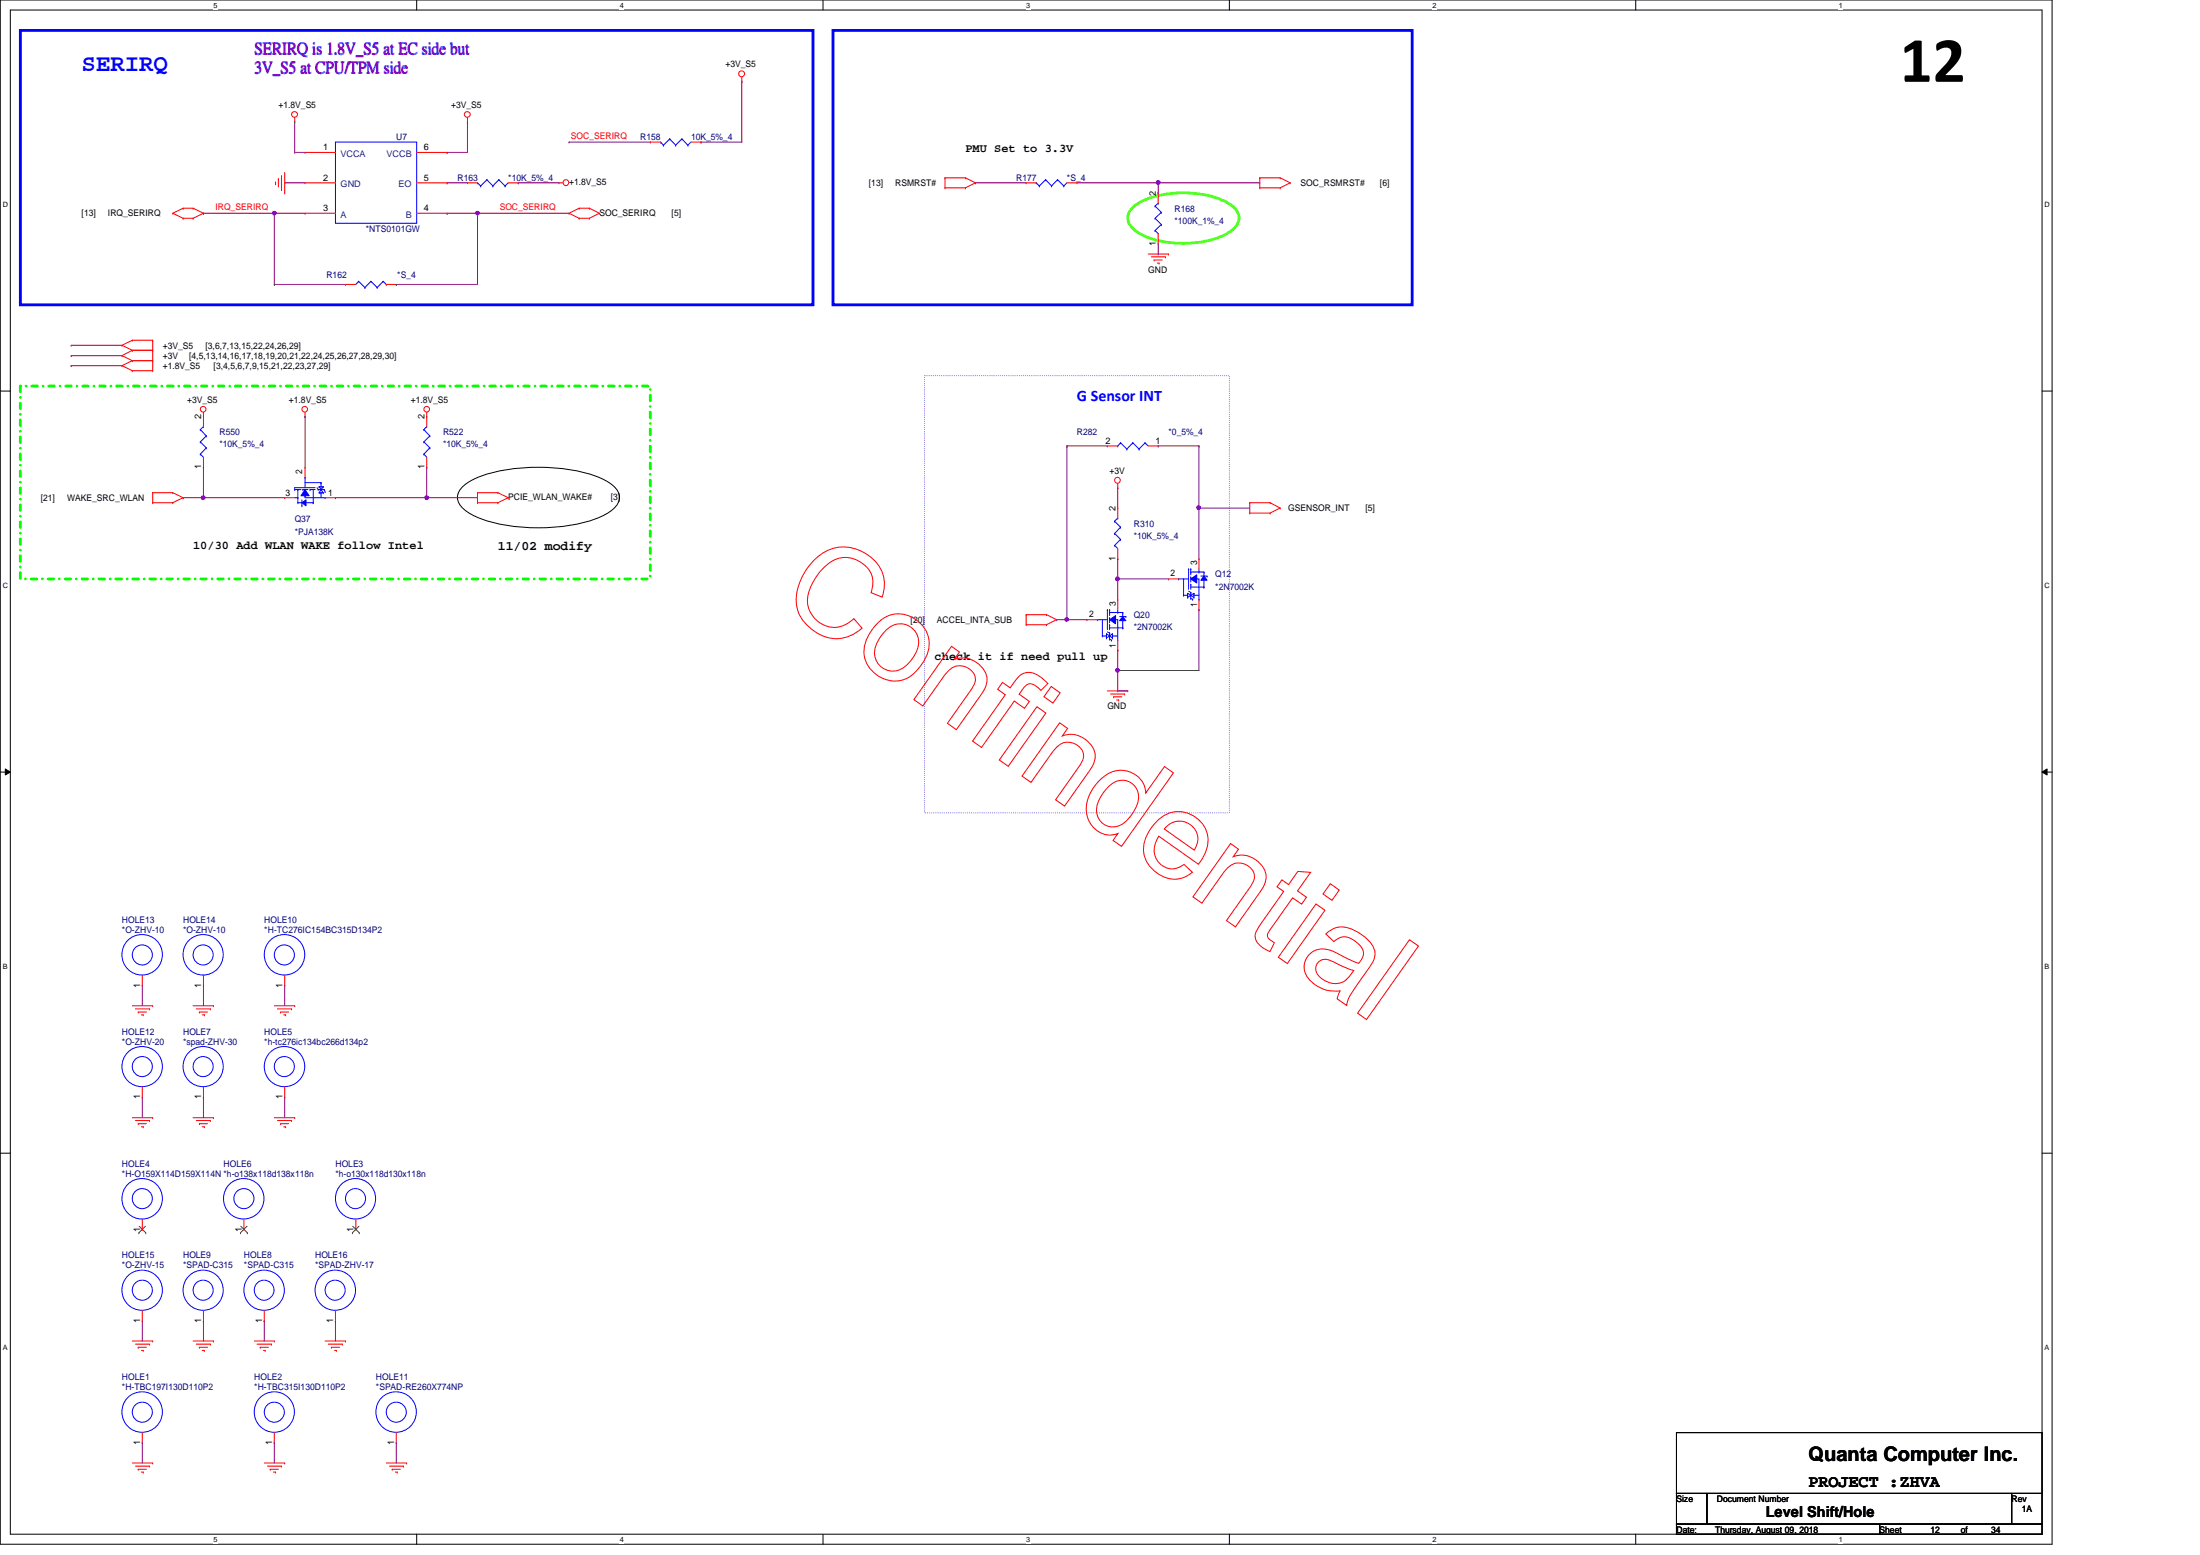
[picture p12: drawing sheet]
<svg xmlns="http://www.w3.org/2000/svg" width="297mm" height="210mm" viewBox="0 0 297 210" stroke-linecap="round" stroke-linejoin="round" font-family="sans-serif">
<path d="M0 0h277.1v208.4h-277.1zM1.4 1.4h274.3v205.7h-274.3z" fill="none" stroke="#000" stroke-width=".14"/>
<g fill="#fff">
<path d="M28.8 .1h.6v1.1h-.6z"/>
<path d="M28.8 207.2h.6v1.1h-.6z"/>
</g>
<path d="M56.3 0v1.4M56.3 207.1v1.3" fill="none" stroke="#000" stroke-width=".14"/>
<g fill="#fff">
<path d="M83.7 .1h.5v1.1h-.5z"/>
<path d="M83.7 207.2h.5v1.1h-.5z"/>
</g>
<path d="M111.1 0v1.4M111.1 207.1v1.3" fill="none" stroke="#000" stroke-width=".14"/>
<g fill="#fff">
<path d="M138.6 .1h.5v1.1h-.5z"/>
<path d="M138.6 207.2h.5v1.1h-.5z"/>
</g>
<path d="M166 0v1.4M166 207.1v1.3" fill="none" stroke="#000" stroke-width=".14"/>
<g fill="#fff">
<path d="M193.4 .1h.6v1.1h-.6z"/>
<path d="M193.4 207.2h.6v1.1h-.6z"/>
</g>
<path d="M220.8 0v1.4M220.8 207.1v1.3" fill="none" stroke="#000" stroke-width=".14"/>
<g fill="#fff">
<path d="M248.3 .1h.5v1.1h-.5z"/>
<path d="M248.3 207.2h.5v1.1h-.5z"/>
<path d="M.4 27.1h.7v1.1h-.7z"/>
<path d="M276.1 27.1h.7v1.1h-.7z"/>
<path d="M.4 78.5h.7v1.1h-.7z"/>
<path d="M276.1 78.5h.7v1.1h-.7z"/>
</g>
<path d="M0 52.8h1.4M275.7 52.8h1.4" fill="none" stroke="#000" stroke-width=".14"/>
<g fill="#fff">
<path d="M.4 129.9h.6v1.1h-.6z"/>
<path d="M276.1 129.9h.6v1.1h-.6z"/>
</g>
<path d="M0 104.2h1.4M.7 103.8l.7 .4-.7 .4zM275.7 104.2l.7-.4v.8zM275.7 104.2h1.4" fill="none" stroke="#000" stroke-width=".14"/>
<path d="M.7 103.8l.7 .4-.7 .4zM275.7 104.2l.7-.4v.8z" fill="#000"/>
<g fill="#fff">
<path d="M.4 181.4h.6v1.1h-.6z"/>
<path d="M276.1 181.4h.6v1.1h-.6z"/>
</g>
<path d="M62.6 65.6a12.1 12.1 0 0 1 5.8-2.2 26.3 26.3 0 0 1 12 .9 5.3 5.3 0 0 1 3.1 2.3 1.92 1.92 0 0 1-.7 2.1 12.2 12.2 0 0 1-5.8 2.2 25.7 25.7 0 0 1-12-.9 5.3 5.3 0 0 1-3.1-2.3 1.91 1.91 0 0 1 .7-2.1zM0 155.7h1.4M275.7 155.7h1.4M226.4 193.4h49.3v8.2h-49.3zM226.4 201.6h4.1v4.1h-4.1zM226.4 205.7h27.4v1.4h-27.4zM230.5 201.6h41.1v4.1h-41.1zM253.8 205.7h21.9v1.4h-21.9zM271.6 201.6h4.1v4.1h-4.1z" fill="none" stroke="#000" stroke-width=".14"/>
<path d="M153.1 27.9a9.7 9.7 0 0 1 5.4-1.8 13.3 13.3 0 0 1 7.3 1.3 2.29 2.29 0 0 1 1.4 2.6 3.8 3.8 0 0 1-2.1 1.8 14.4 14.4 0 0 1-10.6 0 3.8 3.8 0 0 1-2.1-1.8 1.88 1.88 0 0 1 .7-2.1z" fill="none" stroke="#80ff00" stroke-width=".38"/>
<path d="M2.7 4.1h107.1v37h-107.1zM112.5 4.1h78.2v37h-78.2z" fill="none" stroke="#00f" stroke-width=".38"/>
<path d="M2.7 52.1h85.1v26h-85.1z" fill="none" stroke="#0f0" stroke-width=".38" stroke-dasharray=".8 .8 0 .8"/>
<path d="M124.8 50.7h41.2v59h-41.2z" fill="none" stroke="#8000ff" stroke-width=".14" stroke-dasharray="0 .3"/>
<g fill="none" stroke="#f00" stroke-width=".14">
<path d="M39.8 16.4h.1M39.8 15.9v.5M63.1 16.4h.1M63.1 15.9v.5M87.8 19.2h.1M87.8 19.2h1.4M93.3 19.2h1.4M94.7 19.2h.1M100.2 11h.1M100.2 10.4v.6M23.3 28.8h.1M23.3 28.8l1.4 .7"/>
<path d="M24.7 28.1h.1M24.7 29.5h.1M24.7 28.1l-1.4 .7M24.7 28.1h1.4M24.7 29.5h1.4M26.1 28.1h.1M26.1 29.5h.1M26.1 28.1l1.4 .7M27.5 28.8h.1M27.5 28.8l-1.4 .7M37.2 24.8h.1M37.2 24.6v.2"/>
<path d="M37.6 24.1h.1M37.6 24.1v1.1M38 25.6h.1M38 23.7v1.9M38.4 26h.1M38.4 23.3v2.7M41.2 20.6h.1M41.2 24.7h.1M41.2 28.8h.1M41.2 24.7h4.1M41.2 20.6h4.1M41.2 28.8h4.1"/>
<path d="M46.6 38.4h.1M46.6 38.4h1.4M52.2 38.4h1.3M53.5 38.4h.1M56.3 24.7h4.1M56.3 20.6h4.1M56.3 28.8h4.1M60.4 20.6h.1M60.4 28.8h.1M60.4 24.7h.1M63.1 24.7h.1M63.1 24.7h1.4"/>
<path d="M68.6 24.7h1.4M70 24.7h.1M75.5 24.7h.1M75.5 24.7h.5M76.8 28.8h.1M76.8 28.8l1.4 .7M78.2 28.1h.1M78.2 29.5h.1M78.2 28.1h1.4M78.2 29.5h1.4M78.2 28.1l-1.4 .7M79.6 28.1h.1"/>
<path d="M79.6 29.5h.1M79.6 28.1l1.3 .7M80.9 28.8h.1M80.9 28.8l-1.3 .7M127.6 25.4h.1M127.6 24h.1M127.6 24h2.7M127.6 25.4h2.7M127.6 24v1.4M130.3 24h.1M130.3 25.4h.1M130.3 24l1.4 .7"/>
<path d="M131.7 24.7h.1M131.7 24.7l-1.4 .7M138.6 24.7h.1M138.6 24.7h1.3M144.1 24.7h1.3M145.4 24.7h.1M155 34.3h2.8M155.4 34.7h1.9M155.8 35.1h.1M155.8 35.1h1.1M156.2 35.5h.3M156.5 35.5h.1"/>
<path d="M157.3 34.7h.1M157.8 34.3h.1M170.1 24h.1M170.1 25.4h.1M170.1 24h2.7M170.1 24v1.4M170.1 25.4h2.7M172.8 24h.1M172.8 25.4h.1M172.8 24l1.4 .7M174.2 24.7h.1M174.2 24.7l-1.4 .7"/>
<path d="M16.5 46.6h.1M16.5 48h.1M16.5 49.4h.1M16.5 46.6l1.4 .7M16.5 48l1.4 .7M16.5 49.4l1.4 .6M17.9 47.3h.1M17.9 45.9h.1M17.9 48.7h.1M17.9 50h.1M17.9 47.3h2.7M17.9 45.9h2.7"/>
<path d="M17.9 45.9l-1.4 .7M17.9 48.7h2.7M17.9 47.3l-1.4 .7M17.9 50h2.7M17.9 48.7l-1.4 .7M20.6 47.3h.1M20.6 45.9h.1M20.6 48.7h.1M20.6 50h.1M20.6 45.9v4.1M27.5 56.2h.1M27.5 55.7v.5"/>
<path d="M41.2 56.2h.1M41.2 55.7v.5M57.6 56.2h.1M57.6 55.7v.5M20.6 67.9h.1M20.6 66.5h.1M20.6 66.5v1.4M20.6 67.9h2.7M20.6 66.5h2.7M23.3 66.5h.1M23.3 67.9h.1M23.3 66.5l1.4 .7"/>
<path d="M24.7 67.2h.1M24.7 67.2l-1.4 .7M64.5 67.9h.1M64.5 66.5h.1M64.5 67.9h2.7M64.5 66.5v1.4M64.5 66.5h2.7M67.2 67.9h.1M67.2 66.5h.1M67.2 66.5l1.4 .7M68.6 67.2h.1M68.6 67.2l-1.4 .7"/>
<path d="M150.9 65.8h.1M150.9 65.3v.5M168.7 69.3h.1M168.7 67.9h.1M168.7 67.9h2.8M168.7 69.3h2.8M168.7 67.9v1.4M171.5 67.9h.1M171.5 69.3h.1M171.5 67.9l1.3 .7M172.8 68.6h.1M172.8 68.6l-1.3 .7"/>
<path d="M138.6 84.3h.1M138.6 83h.1M138.6 83h2.7M138.6 84.3h2.7M138.6 83v1.3M141.3 83h.1M141.3 84.3h.1M141.3 83l1.4 .7M142.7 83.7h.1M142.7 83.7l-1.4 .6M149.5 93.3h2.8M149.9 93.7h1.9"/>
<path d="M150.4 94.1h.1M150.4 94.1h1.1M150.7 94.5h.3M151 94.5h.1M151.8 93.7h.1M152.3 93.3h.1M17.9 135.8h2.7M18.3 136.2h1.9M18.7 136.6h.1M18.7 136.6h1.1M19.1 137h.2M19.2 133h.1"/>
<path d="M19.2 131.7v1.3M19.3 137h.1M20.2 136.2h.1M20.6 135.8h.1M26.1 135.8h2.7M26.5 136.2h1.9M26.9 136.6h.1M26.9 136.6h1.1M27.3 137h.3M27.6 137h.1M28.4 136.2h.1M28.8 135.8h.1"/>
<path d="M37 135.8h2.8M37.5 136.2h1.9M37.9 136.6h.1M37.9 136.6h1.1M38.3 137h.3M38.6 137h.1M39.4 136.2h.1M39.8 135.8h.1M17.9 150.9h2.7M18.3 151.3h1.9M18.7 151.7h.1M18.7 151.7h1.1"/>
<path d="M19.1 152.1h.2M19.3 152.1h.1M20.2 151.3h.1M20.6 150.9h.1M26.1 150.9h2.7M26.5 151.3h1.9M26.9 151.7h.1M26.9 151.7h1.1M27.3 152.1h.3M27.6 152.1h.1M28.4 151.3h.1M28.8 150.9h.1"/>
<path d="M37 150.9h2.8M37.5 151.3h1.9M37.9 151.7h.1M37.9 151.7h1.1M38.3 152.1h.3M38.6 152.1h.1M39.4 151.3h.1M39.8 150.9h.1M19.2 178.3h.1M19.2 165.9h.1M19.2 164.6v1.3M19.2 176.9v1.4"/>
<path d="M45.3 178.3h.1M45.3 176.9v1.4M48 165.9h.1M48 164.6v1.3M17.9 181h2.7M17.9 197.5h2.7M18.3 181.4h1.9M18.3 197.9h1.9M18.7 181.9h.1M18.7 198.3h.1M18.7 181.9h1.1M18.7 198.3h1.1"/>
<path d="M19.1 182.3h.2M19.1 198.7h.2M19.3 182.3h.1M19.3 198.7h.1M20.2 181.4h.1M20.2 197.9h.1M20.6 181h.1M20.6 197.5h.1M26.1 181h2.7M26.5 181.4h1.9M26.9 181.9h.1M26.9 181.9h1.1"/>
<path d="M27.3 182.3h.3M27.6 182.3h.1M28.4 181.4h.1M28.8 181h.1M34.3 181h2.7M34.7 181.4h2M35.1 181.9h.1M35.1 181.9h1.1M35.6 182.3h.2M35.7 197.5h2.7M35.8 182.3h.1M36.1 197.9h1.9"/>
<path d="M36.5 198.3h.1M36.5 198.3h1.1M36.7 181.4h.1M36.9 198.7h.3M37 181h.1M37 194.7h.1M37 193.4v1.3M37.2 198.7h.1M38 197.9h.1M38.4 197.5h.1M43.9 181h2.7M44.3 181.4h1.9"/>
<path d="M44.7 181.9h.1M44.7 181.9h1.1M45.2 182.3h.2M45.4 182.3h.1M46.2 181.4h.1M46.6 181h.1M52.2 197.5h2.7M52.6 197.9h1.9M53 198.3h.1M53 198.3h1.1M53.4 198.7h.2M53.6 198.7h.1"/>
<path d="M54.5 197.9h.1M54.9 197.5h.1"/>
<circle cx="39.8" cy="15.4" r=".39"/>
<circle cx="63.1" cy="15.4" r=".39"/>
<circle cx="100.1" cy="10" r=".4"/>
<circle cx="76.4" cy="24.7" r=".39"/>
<circle cx="27.4" cy="55.2" r=".38"/>
<circle cx="41.1" cy="55.2" r=".38"/>
<circle cx="57.6" cy="55.2" r=".38"/>
<circle cx="150.9" cy="64.8" r=".39"/>
</g>
<g fill="none" stroke="#00f" stroke-width=".14">
<path d="M45.3 19.2h11v10.9h-11zM89.2 19.2h.1M89.2 19.2l.4 .4M89.6 19.6h.1M90.4 18.8h.1M90.4 18.8l.8 .8M90.4 18.8l-.8 .8M91.2 19.6h.1M92.1 18.8h.1M92.1 18.8l.8 .8M92.1 18.8l-.9 .8M92.9 19.6h.1"/>
<path d="M93.3 19.2l-.4 .4M48.4 38h.1M48.4 38l-.4 .4M48.4 38l.9 .8M49.3 38.8h.1M50.1 38h.1M50.1 38l-.8 .8M50.1 38l.8 .8M50.9 38.8h.1M51.7 38h.1M51.7 38l-.8 .8M51.7 38l.5 .4"/>
<path d="M52.2 38.4h.1M64.5 24.7h.1M64.5 24.7l.4 .4M64.9 25.1h.1M65.7 24.3h.1M65.7 24.3l.8 .8M65.7 24.3l-.8 .8M66.5 25.1h.1M67.3 24.3h.1M67.3 24.3l.9 .8M67.3 24.3l-.8 .8M68.2 25.1h.1"/>
<path d="M68.6 24.7l-.4 .4M139.9 24.7h.1M139.9 24.7l.4 .4M140.3 25.1h.1M141.2 24.3h.1M141.2 24.3l.8 .8M141.2 24.3l-.9 .8M142 25.1h.1M142.8 24.3h.1M142.8 24.3l.8 .8M142.8 24.3l-.8 .8M143.6 25.1h.1"/>
<path d="M144.1 24.7l-.5 .4"/>
<circle cx="19.2" cy="128.9" r="2.74"/>
<circle cx="19.2" cy="128.9" r="1.35"/>
<circle cx="19.2" cy="161.8" r="2.74"/>
<circle cx="19.2" cy="174.2" r="2.73"/>
<circle cx="19.2" cy="174.2" r="1.35"/>
<circle cx="19.2" cy="161.8" r="1.35"/>
<circle cx="45.3" cy="174.2" r="1.35"/>
<circle cx="45.3" cy="174.2" r="2.73"/>
<circle cx="48" cy="161.8" r="2.72"/>
<circle cx="48" cy="161.8" r="1.35"/>
<circle cx="37" cy="190.6" r="2.72"/>
<circle cx="37" cy="190.6" r="1.35"/>
</g>
<path d="M18.8 166.4h.1M18.8 165.5l.9 .9M19.6 165.5l-.8 .9M19.7 166.4h.1M47.6 166.4h.1M47.6 165.5l.9 .9M48.5 165.5l-.9 .9M48.5 166.4h.1" fill="none" stroke="#804000" stroke-width=".14"/>
<path d="M41.2 66.1l.5 .8h-1.1z" fill="#00f"/>
<path d="M41.2 66.1l.5 .8h-1.1z" fill="none" stroke="#00f" stroke-width=".14"/>
<path d="M40.8 67.9l.5-.4v.8z" fill="#00f"/>
<g fill="none" stroke="#00f" stroke-width=".14">
<path d="M39.8 66.1h.1M39.8 65.8h.1M39.8 66.1h.8M39.8 65.8h2.7M39.8 67.2h.4M40.2 67.9h.1M40.2 66.1h.1M40.2 67.2h.1M40.2 67.9h.6M40.2 66.1v1.8M40.8 67.9l.5-.4v.8zM40.8 68.3h.1"/>
<path d="M40.8 67.5v.8M40.9 66.1h.1M40.9 66.1h.7M41.2 64.4h.1M41.2 66.9h.1M41.2 64.4v1.4M41.2 66.9v.3h2.7M41.2 65.2h2.1M41.3 67.9h1M41.9 66.1h.1M41.9 66.1h.6M42.3 67.9h.1"/>
<path d="M42.3 66.1v1.8M42.8 65.8l.2 .3M43 66.1h.1M43 66.1h.8M43.1 65.7h.1M43.1 66.5h.1M43.1 65.7l.2 .4M43.1 65.7h.5M43.1 66.5h.5M43.3 66.1h.1M43.3 66.5h.1M43.3 65.2h.1"/>
<path d="M43.3 65.7h.1M43.3 66.1l-.2 .4M43.3 66.1l.3 .4M43.3 65.2v.5M43.3 66.5v.7M43.6 65.7h.1M43.6 66.5h.1M43.6 65.7l-.3 .4M43.8 66.1h.1M43.8 66.1l.1 .3M43.9 67.2h.1M43.9 66.4h.1"/>
</g>
<path d="M38.4 67.2h.1M38.4 67.2h1.4M41.2 63.1h.1M41.2 63.1v1.3M43.9 67.2h1.4M45.3 67.2h.1" fill="none" stroke="#f00" stroke-width=".14"/>
<path d="M160.8 78.1l.8-.5v1.1z" fill="#00f"/>
<path d="M160.8 78.1l.8-.5v1.1z" fill="none" stroke="#00f" stroke-width=".14"/>
<path d="M162.6 77.8l.4 .5h-.9z" fill="#00f"/>
<g fill="none" stroke="#00f" stroke-width=".14">
<path d="M156 31.1h.1M156 29.5h.1M156 27.8h.1M156 31.1l.4 .4M156 29.5l.8 .8M156 27.8l.8 .9M156.4 27.4h.1M156.4 27.4l-.4 .4M156.8 30.3h.1M156.8 28.7h.1M156.8 30.3l-.8 .8M156.8 28.7l-.8 .8"/>
<path d="M27 59.6h.1M27 58h.1M27 59.6l.9 .9M27 58l.9 .8M27.5 57.6h.1M27.5 57.6l-.5 .4M27.9 58.8h.1M27.9 58.8l-.9 .8M27 61.3h.1M27 61.3l.5 .4M27.9 60.5h.1M27.9 60.5l-.9 .8"/>
<path d="M150.5 73.6h.1M150.5 72h.1M150.5 70.4h.1M150.5 73.6l.4 .4M150.5 72l.8 .8M150.5 70.4l.8 .8M150.9 69.9h.1M150.9 69.9l-.4 .5M151.3 72.8h.1M151.3 71.2h.1M151.3 72.8l-.8 .8M151.3 71.2l-.8 .8"/>
<path d="M159.1 78.1h.1M159.1 78.1h1.4M159.8 78.1v2.2M160.5 76.8h.1M160.5 79.8l.3 .2M160.5 76.8v2.7M160.8 77.2h.1M160.8 78.9h.1M160.8 77.9h.1M160.8 76.8h.1M160.8 80h.1M160.8 77.2h1.8"/>
<path d="M160.8 79.2h1.8M160.8 76.8v.8M160.8 77.9v.7M160.8 78.9v.6M160.8 80v.8M161.6 78.1h.1M161.6 78.1h.3v2.8M161.9 77.2h.1M161.9 76.8v.4M162.1 77.8h.9M162.6 77.8l.4 .5h-.9zM162.6 77.2h.1"/>
<path d="M162.6 79.2h.1M162.6 77.2v.6M162.6 78.3v.9M163 77.8h.1M159.8 80.3h.1M159.8 80.3h.6M160.4 80.6h.1M160.4 80.1h.1M160.4 80.3h.1M160.4 80.1l.4 .2M160.4 80.1v.5M160.8 80.3h.1"/>
<path d="M160.8 80.8h.1M160.8 80.3l-.4 .3M160.8 80.3l.4 .3M160.8 80.8l.2 .1M161 80.9h.1M161.2 80.1h.1M161.2 80.3h.1M161.2 80.6h.1M161.2 80.1l-.4 .2M161.2 80.3h.7M161.2 80.1v.5M161.9 80.9h.1"/>
<circle cx="38.4" cy="128.9" r="1.35"/>
<circle cx="38.4" cy="128.9" r="2.74"/>
<circle cx="27.4" cy="144" r="2.71"/>
<circle cx="27.4" cy="144" r="1.35"/>
<circle cx="27.4" cy="174.2" r="2.71"/>
<circle cx="27.4" cy="174.2" r="1.35"/>
<circle cx="35.7" cy="174.1" r="1.35"/>
<circle cx="35.7" cy="174.2" r="2.73"/>
<circle cx="19.2" cy="190.6" r="2.74"/>
<circle cx="19.2" cy="190.6" r="1.35"/>
</g>
<g fill="none" stroke="#f00" stroke-width=".14">
<path d="M156.4 32.9h.1M156.4 26h.1M156.4 26v1.4M156.4 31.5v1.4M27.5 56.2h.1M27.5 56.2v1.4M27.5 63.1h.1M27.5 61.7v1.4M150.9 75.4h.1M150.9 68.6h.1M150.9 68.6v1.3M150.9 74v1.4"/>
<path d="M157.8 78.1h.1M157.8 78.1h1.3M161.9 75.4h.1M161.9 75.4v1.4M161.9 82.3h.1M161.9 80.9v1.4M38.4 133h.1M38.4 131.7v1.3M27.5 148.1h.1M27.5 146.7v1.4M27.5 178.3h.1M27.5 176.9v1.4"/>
<path d="M35.7 178.3h.1M35.7 176.9v1.4M19.2 194.7h.1M19.2 193.4v1.3"/>
</g>
<path d="M149.8 83.7l.8-.6v1.1z" fill="#00f"/>
<path d="M149.8 83.7l.8-.6v1.1z" fill="none" stroke="#00f" stroke-width=".14"/>
<path d="M151.6 83.2l.4 .6h-.8z" fill="#00f"/>
<g fill="none" stroke="#00f" stroke-width=".14">
<path d="M57.2 59.6h.1M57.2 58h.1M57.2 59.6l.8 .9M57.2 58l.8 .8M57.6 57.6h.1M57.6 57.6l-.4 .4M58 58.8h.1M58 58.8l-.8 .8M151.3 59.8h.1M151.3 59.8l.8 .8M151.3 59.8l-.4 .4M152.9 59.8h.1"/>
<path d="M152.9 59.8l.9 .8M152.9 59.8l-.8 .8M154.6 59.8h.1M154.6 59.8l.4 .4M154.6 59.8l-.8 .8M57.2 61.3h.1M57.2 61.3l.4 .4M58 60.5h.1M58 60.5l-.8 .8M150.9 60.2h.1M152.1 60.6h.1M153.8 60.6h.1"/>
<path d="M148.2 83.7h.1M148.2 83.7h1.3M148.8 85.9h.1M148.8 85.9h.6M148.8 83.7v2.2M149.4 86.1h.1M149.4 85.6h.1M149.4 85.9h.1M149.4 85.6l.4 .3M149.4 85.6v.5M149.5 82.3h.1M149.5 85.3l.3 .1"/>
<path d="M149.5 82.3v2.7M149.8 82.7h.1M149.8 84.3h.1M149.8 83.4h.1M149.8 82.3h.1M149.8 85.9h.1M149.8 85.4h.1M149.8 86.3h.1M149.8 82.7h1.8M149.8 84.8h1.8M149.8 82.3v.8M149.8 83.4v.7"/>
<path d="M149.8 84.3v.7M149.8 85.4v.9M149.8 85.9l-.4 .2M149.8 85.9l.4 .2M149.8 86.3l.3 .1M150.1 86.4h.1M150.2 85.6h.1M150.2 85.9h.1M150.2 86.1h.1M150.2 85.6l-.4 .3M150.2 85.9h.7M150.2 85.6v.5"/>
<path d="M150.6 83.7h.1M150.6 83.7h.3v2.7M150.9 86.4h.1M150.9 82.7h.1M150.9 82.3v.4M151.2 83.2h.8M151.6 83.2l.4 .6h-.8zM151.6 82.7h.1M151.6 84.8h.1M151.6 82.7v.5M151.6 83.8v1M152 83.2h.1"/>
<circle cx="27.4" cy="128.9" r="2.72"/>
<circle cx="27.4" cy="128.9" r="1.35"/>
<circle cx="19.2" cy="144" r="2.73"/>
<circle cx="19.2" cy="144" r="1.35"/>
<circle cx="38.4" cy="144" r="1.35"/>
<circle cx="38.4" cy="144" r="2.73"/>
<circle cx="32.9" cy="161.8" r="2.74"/>
<circle cx="32.9" cy="161.8" r="1.35"/>
<circle cx="53.5" cy="190.6" r="2.74"/>
<circle cx="53.5" cy="190.6" r="1.35"/>
</g>
<g fill="none" stroke="#f00" stroke-width=".14">
<path d="M57.6 56.2h.1M57.6 56.2v1.4M57.6 63.1h.1M57.6 61.7v1.4M149.5 60.2h.1M149.5 60.2h1.4M155 60.2h1.4M156.4 60.2h.1M146.8 83.7h.1M146.8 83.7h1.4M150.9 80.9h.1M150.9 87.8h.1"/>
<path d="M150.9 80.9v1.4M150.9 86.4v1.4M27.5 133h.1M27.5 131.7v1.3M19.2 148.1h.1M19.2 146.7v1.4M38.4 148.1h.1M38.4 146.7v1.4M32.9 165.9h.1M32.9 164.6v1.3M53.5 194.7h.1M53.5 193.4v1.3"/>
</g>
<path d="M32.5 166.4h.1M32.5 165.5l.9 .9M33.4 165.5l-.9 .9M33.4 166.4h.1" fill="none" stroke="#804000" stroke-width=".14"/>
<g fill="none" stroke="#800040" stroke-width=".14">
<path d="M131.7 24.7h.1M131.7 24.7h6.9M145.4 24.7h11M156.4 24.7h.1M9.6 46.6h.1M9.6 48h.1M9.6 49.4h.1M9.6 46.6h6.9M9.6 48h6.9M9.6 49.4h6.9M150.9 75.4h.1M150.9 65.8h.1"/>
<path d="M150.9 78.1h.1M150.9 65.8v2.8M150.9 75.4v2.7M150.9 78.1h6.9M142.7 83.7h.1M142.7 83.7h1.4M150.9 93.3h.1M150.9 87.8h.1M150.9 90.5h.1M150.9 87.8v5.5M150.9 93.3h1.4M161.9 82.3h.1"/>
<path d="M161.9 82.3v8.2h-11"/>
</g>
<circle cx="150.9" cy="90.5" r=".25" fill="#f0f"/>
<circle cx="150.9" cy="90.5" r=".25" fill="none" stroke="#f0f" stroke-width=".14"/>
<path d="M144.1 60.2h.1M144.1 60.2v23.5M161.9 68.6h.1M161.9 68.6h6.8M161.9 68.6v6.8" fill="none" stroke="#800040" stroke-width=".14"/>
<circle cx="144" cy="83.6" r=".25" fill="#f0f"/>
<circle cx="144" cy="83.6" r=".25" fill="none" stroke="#f0f" stroke-width=".14"/>
<path d="M144.1 60.2h.1M144.1 60.2h5.4M156.4 60.2h.1M156.4 60.2h5.5M161.9 60.2h.1M161.9 60.2v8.4M144.1 83.7h.1M144.1 83.7h2.7" fill="none" stroke="#800040" stroke-width=".14"/>
<circle cx="161.8" cy="68.5" r=".26" fill="#f0f"/>
<circle cx="161.8" cy="68.5" r=".26" fill="none" stroke="#f0f" stroke-width=".14"/>
<path d="M27.5 67.2h.1M27.5 67.2h10.9" fill="none" stroke="#800040" stroke-width=".14"/>
<circle cx="27.4" cy="67.2" r=".26" fill="#f0f"/>
<circle cx="27.4" cy="67.2" r=".26" fill="none" stroke="#f0f" stroke-width=".14"/>
<path d="M41.2 56.2h.1M41.2 56.2v6.9M24.7 67.2h.1M27.5 63.1h.1M27.5 63.1v4.1h-2.8M45.3 67.2h.1M45.3 67.2h19.2M57.6 63.1h.1M57.6 67.2h.1M57.6 63.1v4.1" fill="none" stroke="#800040" stroke-width=".14"/>
<circle cx="57.6" cy="67.2" r=".26" fill="#f0f"/>
<circle cx="57.6" cy="67.2" r=".26" fill="none" stroke="#f0f" stroke-width=".14"/>
<path d="M150.9 78.1h.1M150.9 78.1v2.8" fill="none" stroke="#800040" stroke-width=".14"/>
<circle cx="150.9" cy="78.1" r=".26" fill="#f0f"/>
<circle cx="150.9" cy="78.1" r=".26" fill="none" stroke="#f0f" stroke-width=".14"/>
<path d="M156.4 26h.1M170.1 24.7h.1M170.1 24.7h-13.7v1.3" fill="none" stroke="#800040" stroke-width=".14"/>
<circle cx="156.4" cy="24.6" r=".26" fill="#f0f"/>
<circle cx="156.4" cy="24.6" r=".26" fill="none" stroke="#f0f" stroke-width=".14"/>
<path d="M27.5 28.8h.1M27.5 28.8h9.5M37 38.4h.1M37 38.4h9.6M53.5 38.4h.1M53.5 38.4h11M156.4 34.3h.1M156.4 32.9v1.4" fill="none" stroke="#800040" stroke-width=".14"/>
<circle cx="37" cy="28.8" r=".25" fill="#f0f"/>
<circle cx="37" cy="28.8" r=".25" fill="none" stroke="#f0f" stroke-width=".14"/>
<path d="M37 28.8h.1M37 28.8v9.6M37 28.8h4.2M64.5 28.8h.1M64.5 28.8h12.3M64.5 28.8v9.6" fill="none" stroke="#800040" stroke-width=".14"/>
<circle cx="64.5" cy="28.8" r=".25" fill="#f0f"/>
<circle cx="64.5" cy="28.8" r=".25" fill="none" stroke="#f0f" stroke-width=".14"/>
<g fill="none" stroke="#800040" stroke-width=".14">
<path d="M39.8 16.4h.1M39.8 16.4v4.2M63.1 16.4h.1M63.1 16.4v4.2h-2.7M76.8 19.2h.1M76.8 19.2h11M94.7 19.2h.1M100.2 11h.1M100.2 11v8.2h-5.5M38.4 24.7h.1M38.4 24.7h2.8M39.8 20.6h.1"/>
<path d="M39.8 20.6h1.4M60.4 28.8h.1M60.4 20.6h.1M60.4 24.7h.1M60.4 28.8h4.1M60.4 24.7h2.7M70 24.7h.1M70 24.7h5.5M19.2 133h.1M19.2 133v2.8M27.5 133h.1M27.5 133v2.8"/>
<path d="M38.4 133h.1M38.4 133v2.8M19.2 148.1h.1M19.2 148.1v2.8M27.5 148.1h.1M27.5 148.1v2.8M38.4 148.1h.1M38.4 148.1v2.8M19.2 178.3h.1M19.2 178.3v2.7M27.5 178.3h.1M27.5 178.3v2.7"/>
<path d="M35.7 178.3h.1M35.7 178.3v2.7M45.3 178.3h.1M45.3 178.3v2.7M19.2 194.7h.1M19.2 194.7v2.8M37 194.7h.1M37 194.7v2.8M53.5 194.7h.1M53.5 194.7v2.8"/>
</g>
<circle cx="150.9" cy="90.5" r=".25" fill="#f0f"/>
<circle cx="150.9" cy="90.5" r=".25" fill="none" stroke="#f0f" stroke-width=".14"/>
<circle cx="144" cy="83.6" r=".25" fill="#f0f"/>
<circle cx="144" cy="83.6" r=".25" fill="none" stroke="#f0f" stroke-width=".14"/>
<circle cx="161.8" cy="68.5" r=".26" fill="#f0f"/>
<circle cx="161.8" cy="68.5" r=".26" fill="none" stroke="#f0f" stroke-width=".14"/>
<circle cx="27.4" cy="67.2" r=".26" fill="#f0f"/>
<circle cx="27.4" cy="67.2" r=".26" fill="none" stroke="#f0f" stroke-width=".14"/>
<circle cx="57.6" cy="67.2" r=".26" fill="#f0f"/>
<circle cx="57.6" cy="67.2" r=".26" fill="none" stroke="#f0f" stroke-width=".14"/>
<circle cx="150.9" cy="78.1" r=".26" fill="#f0f"/>
<circle cx="150.9" cy="78.1" r=".26" fill="none" stroke="#f0f" stroke-width=".14"/>
<circle cx="156.4" cy="24.6" r=".26" fill="#f0f"/>
<circle cx="156.4" cy="24.6" r=".26" fill="none" stroke="#f0f" stroke-width=".14"/>
<circle cx="37" cy="28.8" r=".25" fill="#f0f"/>
<circle cx="37" cy="28.8" r=".25" fill="none" stroke="#f0f" stroke-width=".14"/>
<circle cx="64.5" cy="28.8" r=".25" fill="#f0f"/>
<circle cx="64.5" cy="28.8" r=".25" fill="none" stroke="#f0f" stroke-width=".14"/>
<g fill="none" stroke="#f00" stroke-width=".14">
<path d="M109.8 75.8a5.6 5.6 0 0 1 9.5 2.2 4.9 4.9 0 0 1-.2 2.6l-1.5-.6a3.2 3.2 0 0 0-1.6-4.2 3.7 3.7 0 0 0-4.7 .8 6.8 6.8 0 0 0-2.3 4.9 3.6 3.6 0 0 0 2.5 3 3.6 3.6 0 0 0 3.8-1l1.1 1.3a5.1 5.1 0 0 1-7.4-.4 5 5 0 0 1-1.1-5.7l.8-1.5zM118.6 84.1a4.1 4.1 0 0 1 4.6-.8 4.1 4.1 0 0 1 2.2 4.1 6.3 6.3 0 0 1-3.3 4.3 4.2 4.2 0 0 1-5.4-4.3 6.4 6.4 0 0 1 1.9-3.3zM119.7 85a2.55 2.55 0 0 1 3.5-.1 2.55 2.55 0 0 1 .3 3.4 3.6 3.6 0 0 1-3.2 2.3 2.58 2.58 0 0 1-1.7-4.2zM128.5 87.3l1 .7-.7 1a3.4 3.4 0 0 1 4.5 2.7 3.9 3.9 0 0 1-1.1 2.4l-3.1 4.4-1.2-.9 3.1-4.3a1.95 1.95 0 0 0 .3-2.6 2.21 2.21 0 0 0-3.5 .2l-3.2 4.4-1.2-.9zM135.4 92.1l1 .8 .5-.8a2.18 2.18 0 0 1 3.5-.8l1.1 1-.9 .9a1.78 1.78 0 0 0-1.9-.8 3.7 3.7 0 0 0-1.1 1.3l1.4 1-.7 .9-1.4-1-4.4 6.3-1.2-.9 4.4-6.2-1-.7zM140 95.4l1.2 .9-5.1 7.1-1.2-.8zM141.9 92.7l1.2 .8-.9 1.4-1.2-.8zM143.1 97.6l1 .7-.7 1a3.4 3.4 0 0 1 4.5 2.7 3.9 3.9 0 0 1-1.1 2.4l-3.1 4.4-1.2-.8 3.1-4.4a1.95 1.95 0 0 0 .3-2.6 2.21 2.21 0 0 0-3.5 .2l-3.2 4.4-1.2-.8zM148.3 105.5a3.7 3.7 0 0 1 5.7-.3l.5 .9 .2 .9 2.5-3.5 1.2 .8-7 9.9-1.1-.8 .6-.9a3.2 3.2 0 0 1-4.2-2.7 5.4 5.4 0 0 1 1.6-4.3zM149.7 106.1a2.29 2.29 0 0 1 3-.4 2.29 2.29 0 0 1 .8 2.9 4.9 4.9 0 0 1-2.7 3 2.29 2.29 0 0 1-2.4-.9 2.29 2.29 0 0 1-.1-2.6 6.6 6.6 0 0 1 1.4-2zM156.3 110.7a4 4 0 0 1 5.3-.2 4 4 0 0 1 .8 5.3l-.6 .9-5.3-3.8a2.71 2.71 0 0 0 .8 4.1 2.31 2.31 0 0 0 2.6-.3l1.1 1a3.7 3.7 0 0 1-5.3-.2 3.8 3.8 0 0 1-.6-5.1zM157.5 111.6a2.46 2.46 0 0 1 3.3-.2 2.46 2.46 0 0 1 .4 3.4l-4-2.9z"/>
<path d="M166.1 113.9l1.1 .7-.7 1a3.4 3.4 0 0 1 4.4 2.7 3.9 3.9 0 0 1-1 2.4l-3.1 4.4-1.2-.8 3.1-4.4a1.95 1.95 0 0 0 .3-2.6 2.21 2.21 0 0 0-3.6 .2l-3.1 4.4-1.2-.8zM173.1 118.8l.9 .6 1.2-1.8 1.8 .2-1.8 2.5 1.2 .8-.7 .9-1.2-.8-3.2 4.5a.77 .77 0 0 0 .4 1.3l.4 .3-.6 1.2a3.3 3.3 0 0 1-2-1.8 2.17 2.17 0 0 1 .6-1.8l3.2-4.6-.9-.6zM179.6 119.3l1.2 .8-1 1.4-1.2-.8zM177.7 122l1.2 .9-5.1 7.2-1.2-.9zM178 129.8a1.63 1.63 0 0 1 2.1 0l1.4 .8 1.3 .4-.3 .4a2.6 2.6 0 0 1-4.3 .5 1.36 1.36 0 0 1-.2-2.1zM179 126.1a3.1 3.1 0 0 1 4.1-.4 4.5 4.5 0 0 1 2.5 2.9 3.3 3.3 0 0 1-.9 2.2l-1.1 1.6a7.9 7.9 0 0 0-1.7 3l-.1 .3-1.3-.9 .4-1a4.6 4.6 0 0 1-4.6-2.3 2.51 2.51 0 0 1 .6-2.8 2.51 2.51 0 0 1 2.9-.4l2.3 1.2 1.4 .5a1.66 1.66 0 0 0-.2-2.7 2.34 2.34 0 0 0-2.5-.7l-.7 .5zM190.3 126.8l1.2 .9-7 9.9-1.2-.8z"/>
</g>
<text font-size="8.8" x="256.5" y="11">12</text>
<text font-size="3.3" fill="#00f" x="11" y="9.6">SERIRQ</text>
<text font-size="2.7" x="244.2" y="197.3">Quanta Computer Inc.</text>
<text font-size="2.3" x="244.2" y="200.8">PROJECT :ZHVA</text>
<g font-size="2.2" fill="#8000ff">
<text x="34.4" y="7.2">SERIRQ is 1.8V_S5 at EC side but</text>
<text x="34.4" y="9.8">3V_S5 at CPU/TPM side</text>
</g>
<text font-size="2.2" fill="#00f" x="145.4" y="54.2">G Sensor INT</text>
<text font-size="2" x="238.4" y="204.8">Level Shift/Hole</text>
<text font-size="1.8" x="67.2" y="74.2">11/02 modify</text>
<g font-size="1.6">
<text x="130.3" y="20.5">PMU Set to 3.3V</text>
<text x="26.1" y="74">10/30 Add WLAN WAKE follow Intel</text>
<text x="126.2" y="89.1">check it if need pull up</text>
</g>
<g font-size="1.2">
<text x="98" y="9.1">+3V_S5</text>
<text x="37.6" y="14.6">+1.8V_S5</text>
<text x="60.9" y="14.6">+3V_S5</text>
<text x="43.6" y="20.3">1</text>
<text x="57.2" y="20.3">6</text>
<text x="11" y="29.1">[13]</text>
<text x="14.6" y="29.1">IRQ_SERIRQ</text>
<text x="43.6" y="24.4">2</text>
<text x="43.6" y="28.5">3</text>
<text x="57.2" y="28.5">4</text>
<text x="57.2" y="24.4">5</text>
<text x="76.8" y="25">+1.8V_S5</text>
<text x="80.9" y="29.1">SOC_SERIRQ</text>
<text x="90.7" y="29.1">[5]</text>
<text x="117.3" y="25.1">[13]</text>
<text x="120.9" y="25.1">RSMRST#</text>
<text x="156.1" y="26.5" transform="rotate(-90 156.1 26.5)">2</text>
<text x="175.6" y="25.1">SOC_RSMRST#</text>
<text x="186.3" y="25.1">[6]</text>
<text x="156.1" y="33.2" transform="rotate(-90 156.1 33.2)">1</text>
<text x="155" y="36.8">GND</text>
<text x="22" y="47.1">+3V_S5</text>
<text x="27.7" y="47.1">[3,6,7,13,15,22,24,26,29]</text>
<text x="22" y="48.4">+3V</text>
<text x="22" y="49.8">+1.8V_S5</text>
<text x="25.5" y="48.4">[4,5,13,14,16,17,18,19,20,21,22,24,25,26,27,28,29,30]</text>
<text x="28.8" y="49.8">[3,4,5,6,7,9,15,21,22,23,27,29]</text>
<text x="25.3" y="54.4">+3V_S5</text>
<text x="27.2" y="56.6" transform="rotate(-90 27.2 56.6)">2</text>
<text x="39" y="54.4">+1.8V_S5</text>
<text x="55.5" y="54.4">+1.8V_S5</text>
<text x="57.3" y="56.6" transform="rotate(-90 57.3 56.6)">2</text>
<text x="149.3" y="59.9">2</text>
<text x="156" y="59.9">1</text>
<text x="27.2" y="63.4" transform="rotate(-90 27.2 63.4)">1</text>
<text x="40.8" y="64.1" transform="rotate(-90 40.8 64.1)">2</text>
<text x="57.3" y="63.4" transform="rotate(-90 57.3 63.4)">1</text>
<text x="149.8" y="64">+3V</text>
<text x="5.5" y="67.6">[21]</text>
<text x="9.1" y="67.6">WAKE_SRC_WLAN</text>
<text x="38.6" y="67">3</text>
<text x="44.3" y="67">1</text>
<text x="68.6" y="67.5">PCIE_WLAN_WAKE#</text>
<text x="82.5" y="67.5">[3]</text>
<text x="150.6" y="69" transform="rotate(-90 150.6 69)">2</text>
<text x="173.9" y="69">GSENSOR_INT</text>
<text x="184.4" y="69">[5]</text>
<text x="150.6" y="75.7" transform="rotate(-90 150.6 75.7)">1</text>
<text x="158" y="77.8">2</text>
<text x="161.6" y="76.2" transform="rotate(-90 161.6 76.2)">3</text>
<text x="147.1" y="83.3">2</text>
<text x="150.7" y="81.7" transform="rotate(-90 150.7 81.7)">3</text>
<text x="161.6" y="82" transform="rotate(-90 161.6 82)">1</text>
<text x="122.9" y="84.1">[20]</text>
<text x="126.5" y="84.1">ACCEL_INTA_SUB</text>
<text x="150.7" y="87.5" transform="rotate(-90 150.7 87.5)">1</text>
<text x="149.5" y="95.8">GND</text>
<text x="18.9" y="133.3" transform="rotate(-90 18.9 133.3)">1</text>
<text x="27.2" y="133.3" transform="rotate(-90 27.2 133.3)">1</text>
<text x="38.1" y="133.3" transform="rotate(-90 38.1 133.3)">1</text>
<text x="18.9" y="148.4" transform="rotate(-90 18.9 148.4)">1</text>
<text x="27.2" y="148.4" transform="rotate(-90 27.2 148.4)">1</text>
<text x="38.1" y="148.4" transform="rotate(-90 38.1 148.4)">1</text>
<text x="18.9" y="166.2" transform="rotate(-90 18.9 166.2)">1</text>
<text x="32.6" y="166.2" transform="rotate(-90 32.6 166.2)">1</text>
<text x="47.7" y="166.2" transform="rotate(-90 47.7 166.2)">1</text>
<text x="18.9" y="178.6" transform="rotate(-90 18.9 178.6)">1</text>
<text x="27.2" y="178.6" transform="rotate(-90 27.2 178.6)">1</text>
<text x="35.4" y="178.6" transform="rotate(-90 35.4 178.6)">1</text>
<text x="45" y="178.6" transform="rotate(-90 45 178.6)">1</text>
<text x="18.9" y="195" transform="rotate(-90 18.9 195)">1</text>
<text x="36.7" y="195" transform="rotate(-90 36.7 195)">1</text>
<text x="53.2" y="195" transform="rotate(-90 53.2 195)">1</text>
<text x="226.4" y="202.7">Size</text>
<text x="231.8" y="202.7">Document Number</text>
<text x="271.6" y="202.7">Rev</text>
<text x="226.4" y="206.9">Date:</text>
<text x="231.6" y="206.9">Thursday, August 09, 2018</text>
<text x="253.8" y="206.9">Sheet</text>
<text x="260.6" y="206.9">12</text>
<text x="264.7" y="206.9">of</text>
<text x="268.9" y="206.9">34</text>
<text x="273" y="204.1">1A</text>
</g>
<g font-size="1.2" fill="#004080">
<text x="46" y="21.2">VCCA</text>
<text x="52.2" y="21.2">VCCB</text>
<text x="46" y="25.3">GND</text>
<text x="46" y="29.4">A</text>
<text x="53.8" y="25.3">EO</text>
<text x="54.8" y="29.4">B</text>
</g>
<g font-size="1.2" fill="#000080">
<text x="53.5" y="19">U7</text>
<text x="86.4" y="19">R158</text>
<text x="93.3" y="19">10K_5%_4</text>
<text x="61.8" y="24.4">R163</text>
<text x="68.6" y="24.4">*10K_5%_4</text>
<text x="137.2" y="24.4">R177</text>
<text x="144.1" y="24.4">*S_4</text>
<text x="158.6" y="28.6">R168</text>
<text x="49.4" y="31.3">*NTS0101GW</text>
<text x="158.6" y="30.2">*100K_1%_4</text>
<text x="44.1" y="37.5">R162</text>
<text x="53.6" y="37.5">*S_4</text>
<text x="29.6" y="58.7">R550</text>
<text x="59.8" y="58.7">R522</text>
<text x="145.4" y="58.7">R282</text>
<text x="157.8" y="58.7">*0_5%_4</text>
<text x="29.6" y="60.4">*10K_5%_4</text>
<text x="59.8" y="60.4">*10K_5%_4</text>
<text x="39.8" y="70.5">Q37</text>
<text x="153.1" y="71.1">R310</text>
<text x="39.8" y="72.2">*PJA138K</text>
<text x="153.1" y="72.7">*10K_5%_4</text>
<text x="164.1" y="77.9">Q12</text>
<text x="153.1" y="83.4">Q20</text>
<text x="164.1" y="79.6">*2N7002K</text>
<text x="153.1" y="85">*2N7002K</text>
<text x="16.5" y="124.6">HOLE13</text>
<text x="16.5" y="125.9">*O-ZHV-10</text>
<text x="24.7" y="124.6">HOLE14</text>
<text x="24.7" y="125.9">*O-ZHV-10</text>
<text x="35.7" y="124.6">HOLE10</text>
<text x="35.7" y="125.9">*H-TC276IC154BC315D134P2</text>
<text x="16.5" y="139.7">HOLE12</text>
<text x="16.5" y="141">*O-ZHV-20</text>
<text x="24.7" y="139.7">HOLE7</text>
<text x="24.7" y="141">*spad-ZHV-30</text>
<text x="35.7" y="139.7">HOLE5</text>
<text x="35.7" y="141">*h-tc276ic134bc266d134p2</text>
<text x="16.5" y="157.5">HOLE4</text>
<text x="16.5" y="158.9">*H-O159X114D159X114N *h-o138x118d138x118n</text>
<text x="30.2" y="157.5">HOLE6</text>
<text x="45.3" y="157.5">HOLE3</text>
<text x="45.3" y="158.9">*h-o130x118d130x118n</text>
<text x="16.5" y="169.8">HOLE15</text>
<text x="16.5" y="171.2">*O-ZHV-15</text>
<text x="24.7" y="169.8">HOLE9</text>
<text x="24.7" y="171.2">*SPAD-C315</text>
<text x="32.9" y="169.8">HOLE8</text>
<text x="32.9" y="171.2">*SPAD-C315</text>
<text x="42.5" y="169.8">HOLE16</text>
<text x="42.5" y="171.2">*SPAD-ZHV-17</text>
<text x="16.5" y="186.3">HOLE1</text>
<text x="16.5" y="187.7">*H-TBC197I130D110P2</text>
<text x="34.3" y="186.3">HOLE2</text>
<text x="34.3" y="187.7">*H-TBC315I130D110P2</text>
<text x="50.8" y="186.3">HOLE11</text>
<text x="50.8" y="187.7">*SPAD-RE260X774NP</text>
</g>
<g font-size="1.2" fill="#f00">
<text x="77.1" y="18.7">SOC_SERIRQ</text>
<text x="29.1" y="28.3">IRQ_SERIRQ</text>
<text x="67.5" y="28.3">SOC_SERIRQ</text>
</g>
<g font-size="1">
<text x="28.8" y="1">5</text>
<text x="83.7" y="1">4</text>
<text x="138.6" y="1">3</text>
<text x="193.4" y="1">2</text>
<text x="248.3" y="1">1</text>
<text x=".4" y="27.9">D</text>
<text x="276.1" y="27.9">D</text>
<text x=".4" y="79.4">C</text>
<text x="276.1" y="79.4">C</text>
<text x=".4" y="130.8">B</text>
<text x="276.1" y="130.8">B</text>
<text x=".4" y="182.2">A</text>
<text x="276.1" y="182.2">A</text>
<text x="28.8" y="208.1">5</text>
<text x="83.7" y="208.1">4</text>
<text x="138.6" y="208.1">3</text>
<text x="193.4" y="208.1">2</text>
<text x="248.3" y="208.1">1</text>
</g>
</svg>
